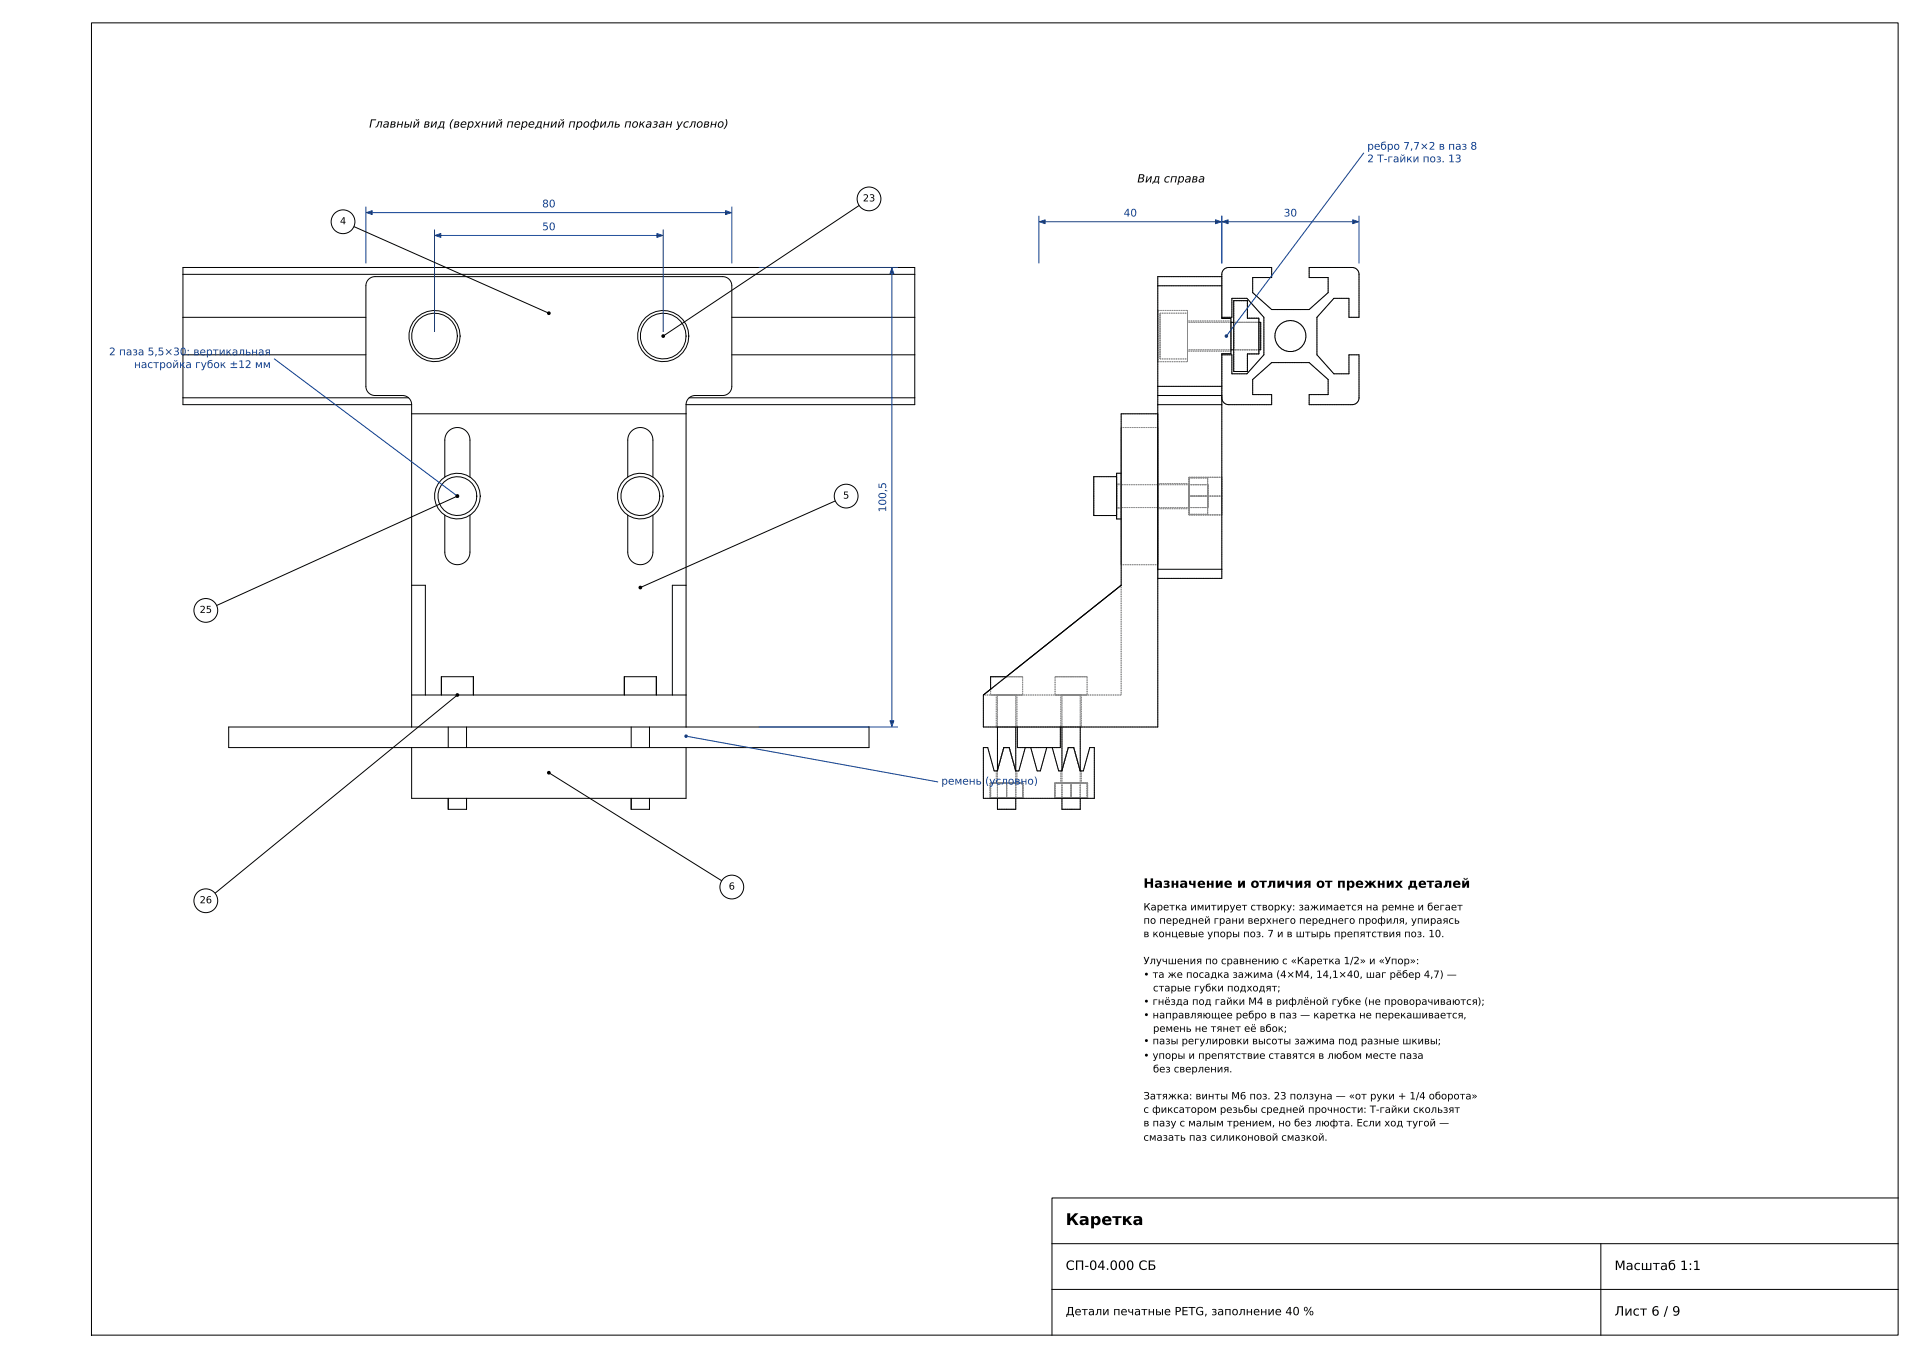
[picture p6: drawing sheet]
<svg xmlns="http://www.w3.org/2000/svg" width="420mm" height="297mm" viewBox="0 0 420 297" stroke-linecap="round" stroke-linejoin="round" font-family="sans-serif">
<g fill="none" stroke="#000" stroke-width=".22">
<path d="M20 5h395v287h-395zM40 60v-1.5h160v1.5M40 60v27M40 60h160M75 48.5l45 20M200 60v27M267.6 58.9l.9-.4h9.5v2.2h-4.1v3.3l4.1 3.7h8.2l4.2-3.7v-3.3h-4.2v-2.2h9.5l1 .5 .4 .9v9.5h-2.2v-4.1h-3.3l-3.7 4.1v8.2l3.7 4.2h3.3v-4.2h2.2v9.5l-.4 1-1 .4h-9.5v-2.2h4.2v-3.3l-4.2-3.7h-8.2l-4.1 3.7v3.3h4.1v2.2h-9.5l-1-.5-.4-.9v-9.8h2v-7.6h-2v-9.8zM40 77.6h40M40 69.4h40M160 77.6h40M160 69.4h40M253.1 62.5v22"/>
<path d="M253.1 62.5h14M267.1 60.5h-14v2M267.1 69.4h2.2v-4.1h3.3l3.7 4.1v8.2l-3.7 4.2h-3.3v-4.2h-2.2M269.1 70.5h.6M269.1 76.5h.6M269.7 65.7h3v3.9h2.5v7.8h-2.5v3.8h-3zM275.2 70.5h.4v6h-.4M40 87v1.5h50M40 87h49.3M90 88.5a2 2 0 0 0-2-2h-6a2 2 0 0 1-2-2v-22a2 2 0 0 1 2-2h76a2 2 0 0 1 2 2v22a2 2 0 0 1-2 2h-6a2 2 0 0 0-2 2M90 88.5v70.5M90 90.5h60"/>
<path d="M150 88.5v70.5M150.7 87h49.3M200 87v1.5h-50M253.1 84.5v2M253.1 86.5v2M253.1 86.5h14v2M253.1 88.5v70.5h-38.1v-7M253.1 90.5h-8v37.5l-30.1 24M253.1 88.5h14M253.1 84.5h14M267.1 88.5v36M97.2 112.7v8.1a2.75 2.75 0 0 0 2.8 2.7 2.75 2.75 0 0 0 2.8-2.7v-8.1"/>
<path d="M97.2 104.3v-8a2.75 2.75 0 0 1 2.8-2.8 2.75 2.75 0 0 1 2.8 2.8v8M137.2 112.7v8.1a2.75 2.75 0 0 0 2.8 2.7 2.75 2.75 0 0 0 2.7-2.7v-8.1M137.2 104.3v-8a2.75 2.75 0 0 1 2.8-2.8 2.75 2.75 0 0 1 2.7 2.8v8M244.1 104.3h-5v8.5h5M245.1 103.5h-1v10h1M90 128h3v24M150 128h-3v24M253.1 124.5h14M267.1 124.5v2h-14M50 159h140v4.5h-140zM90 152h60M96.5 152v-4h7v4"/>
<path d="M98 159v4.5M102 159v4.5M136.5 152v-4h7v4M138 159v4.5M142 159v4.5M218.1 159v9.5M220 148h-3.4v2.7l-1.6 1.3M222.1 159v9.6M222.4 159v4.5h9.4v-4.5M232.2 159v9.5M236.2 159v9.6M90 163.5v11.1h60v-11.1"/>
<path d="M98 174.6v2.4h4v-2.4M138 174.6v2.4h4v-2.4M218.1 174.6v2.4h4v-2.4M222.1 168.6l-1.4-5.1h-1.2l-1.4 5.1h-.7l-1.4-5.1h-1v11.1h24.3v-11.1h-1l-1.4 5.1h-.7M224.2 163.5l-1.4 5.1h-.7M225.4 163.5l1.4 5.1h.7l1.4-5.1M230.1 163.5l1.4 5.1h.7l1.4-5.1h1.2l1.4 5.1M232.2 174.6v2.4h4v-2.4M230 272h185M350 272v20M415 262h-185v30M230 282h185"/>
<circle cx="95" cy="73.5" r="5"/>
<circle cx="95" cy="73.5" r="5.6"/>
<circle cx="145" cy="73.5" r="5"/>
<circle cx="145" cy="73.5" r="5.6"/>
<circle cx="282.1" cy="73.5" r="3.4"/>
<circle cx="100" cy="108.5" r="5"/>
<circle cx="100" cy="108.5" r="4.3"/>
<circle cx="140" cy="108.5" r="5"/>
<circle cx="140" cy="108.5" r="4.3"/>
</g>
<g fill="none" stroke="#8a8a8a" stroke-width=".22" stroke-dasharray=".2 .2" stroke-linecap="butt">
<path d="M267.1 60v9.4M268.6 58.5l-1 .4-.3 .5-.2 .6M278 58.5v2.2M278 58.5h-9.4M295.6 58.5h-9.4M297.1 60l-.1-.6-.3-.5-1.1-.4M253.1 62.5v-2M253.1 73.5v5.6M253.1 79.1v-11.2M253.1 67.9v5.6M253.1 79.1h6.5M253.1 67.9h6.5"/>
<path d="M253.6 73.5v-5M253.6 68.5v10M253.6 78.5v-5M253.6 78.5h6M253.6 68.5h6M259.6 73.5v-5.6M259.6 67.9v11.2M259.6 79.1v-5.6M259.6 73.5v3.3M259.6 76.8v-6.6M259.6 70.2v3.3M259.6 73.5v-5"/>
<path d="M259.6 68.5v10M259.6 78.5v-5M259.6 73.5v-3M259.6 70.5v6M259.6 76.5v-3M259.6 76.8h9.5M259.6 70.2h9.5M267.1 69.7v-7.2M267.1 62.5h-14M267.1 62.5v-2M267.1 60.5v2M267.1 69.4v-6.9"/>
<path d="M267.1 60.5h-14M267.1 77.6v9.4M267.1 77.6h2.2M269.1 77.3h-2M269.1 77.3v-7.6M269.1 69.7h-2M269.1 73.5v3.3M269.1 76.8v-6.6M269.1 70.2v3.3M269.1 70.5h-9.5M269.1 76.5h-9.5M269.3 77.6v4.2"/>
<path d="M269.3 65.3v4.1M269.3 69.4h-2.2M269.7 65.7v15.5M269.7 70.5v6M269.7 76.5v-6M269.7 70.5h5.5M272.6 65.3h-3.3M272.7 65.7h-3M272.7 69.6v-3.9M273.9 64l4.1 3.7M273.9 60.7v3.3M275.2 69.6h-2.5"/>
<path d="M275.2 77.4v-7.8M275.2 77.4h-2.5M275.2 70.5v6M275.2 76.5v-6M275.2 76.5h-5.5M275.2 70.5h-5.5M275.6 73.5v-3M275.6 70.5v6M275.6 76.5v-3M275.6 70.5h-16M275.6 76.5h-16M276.3 77.6v-8.2"/>
<path d="M276.3 69.4l-3.7-4.1M278 79.3l-4.1 3.7M278 67.7h8.2M278 60.7h-4.1M282.1 70.1a3.4 3.4 0 0 0-3 4.9 3.4 3.4 0 0 0 5.7 .6 3.4 3.4 0 0 0-1.9-5.4l-.8-.1M286.2 79.3h-8.2M286.2 60.7v-2.2M286.2 67.7l4.2-3.7M287.9 77.6l3.7 4.2M287.9 69.4v8.2M290.4 60.7h-4.2M290.4 64v-3.3"/>
<path d="M291.6 65.3l-3.7 4.1M294.9 77.6h2.2M294.9 65.3h-3.3M294.9 69.4v-4.1M297.1 69.4h-2.2M297.1 69.4v-9.4M245.1 96.3v24.5M245.1 96.3v-2.8M245.1 93.5v2.8M245.1 93.5h8M253.1 84.5v-22M253.1 84.5v2"/>
<path d="M253.1 86.5v2M253.1 90.5v68.5M253.1 90.5h-8M253.1 96.3v24.5M253.1 96.3v-2.8M253.1 93.5v2.8M267.1 84.5h-14M267.1 84.5v-7.2M267.1 84.5v2M267.1 86.5h-14M267.1 84.5v-6.9M267.1 86.5v2"/>
<path d="M267.1 87l.2 .6 .3 .5 1 .4M268.6 88.5h9.4M269.3 81.8h3.3M272.6 81.8l3.7-4.2M272.7 81.2h-3M272.7 81.2v-3.8M273.9 83v3.3M273.9 86.3h4.1M278 86.3v2.2M286.2 88.5h9.4M286.2 88.5v-2.2M286.2 86.3h4.2"/>
<path d="M290.4 86.3v-3.3M290.4 83l-4.2-3.7M291.6 81.8h3.3M294.9 81.8v-4.2M297.1 87v-9.4M297.1 87l-.1 .6-.3 .5-1.1 .4M239.1 108.5v-4.2M239.1 104.3v8.5M239.1 112.8v-4.3M239.1 112.8h5M239.1 104.3h5M244.1 108.5v-4.2"/>
<path d="M244.1 104.3v8.5M244.1 112.8v-4.3M244.1 108.5v-2.5M244.1 106v5M244.1 111v-2.5M244.1 108.5v-5M244.1 103.5v10M244.1 113.5v-5M244.1 108.5v-2.7M244.1 105.8v5.3M244.1 111.1v-2.6M244.1 113.5h1"/>
<path d="M244.1 103.5h1M244.1 111.1h1M244.1 105.8h1M245.1 108.5v-5M245.1 103.5v10M245.1 113.5v-5M245.1 108.5v-2.7M245.1 105.8v5.3M245.1 111.1v-2.6M253.1 108.5v-2.7M253.1 105.8v5.4M253.1 111.2v-2.7"/>
<path d="M253.1 111.2h6.8M253.1 105.8h6.8M259.9 108.5v2.7M259.9 111.2v-5.4M259.9 105.8v2.7M259.9 108.5v-4.1M259.9 112.6v-4.1M259.9 104.4v4.1M259.9 108.5v4.1M260 108.5v-4M260 104.5v4M260 108.5v4"/>
<path d="M260 112.5v-4M260 108.5v-2.5M260 106v5M260 111v-2.5M260 111h4M260 106h4M264 108.5h-4M264 104.5h-4M264 108.5v-4M264 104.5v4M264 112.5h-4M264 108.5v4"/>
<path d="M264 112.5v-4M264 108.5v-2.5M264 106v5M264 111v-2.5M264.1 108.5v-2.5M264.1 106v5M264.1 111v-2.5M264.1 106h-20M264.1 111h-20M267.1 108.5v-4.1M267.1 112.6v-4.1M267.1 104.4v4.1"/>
<path d="M267.1 108.5v4.1M267.1 108.5h-7.2M267.1 104.4h-7.2M267.1 112.6h-7.2M245.1 128v-37.5M245.1 128v24M245.1 120.8v2.7M245.1 123.5v-2.7M245.1 120.8v-24.5M245.1 123.5h8M253.1 124.5v-36M253.1 124.5v2"/>
<path d="M253.1 126.5v-2M253.1 120.8v2.7M253.1 123.5v-2.7M253.1 120.8v-24.5M267.1 124.5v-36M267.1 124.5v2M267.1 126.5h-14M215 152l30.1-24M215 159v-7M216.6 150.7l3.4-2.7M216.6 152h3.5M216.6 148h3.5"/>
<path d="M216.6 148v4M216.6 150.7v1.3M217.8 159h4.5M217.8 152h4.5M217.8 152v7M218.1 152h2M218.1 159v-7M220 148h.1M220.1 159h-2.3M220.1 152h-2.3M220.1 152h3.5M220.1 148h3.5"/>
<path d="M220.1 152h2M222.1 152h-4M222.1 159v-7M222.3 159h-2.2M222.3 152h-2.2M222.3 152v7M223.6 152h-7M223.6 148h-7M223.6 148v4M230.7 152h3.5M230.7 148h3.5M230.7 148v4"/>
<path d="M231.8 159h-9.4M231.9 159h4.5M231.9 152h4.5M231.9 152v7M232.2 152h2M232.2 159v-7M234.2 159h-2.3M234.2 152h-2.3M234.2 152h3.5M234.2 148h3.5M234.2 152h2M236.2 152h-4"/>
<path d="M236.2 159v-7M236.4 159h-2.2M236.4 152h-2.2M236.4 152v7M237.7 152h-7M237.7 148h-7M237.7 148v4M245.1 152h-30.1M253.1 159h-38.1M215 174.6v-11.1M216 163.5h-1M216.5 174.6h3.6"/>
<path d="M216.5 174.6v-3.4M216.5 171.2h3.6M216.6 174.5v-3.2M216.6 174.5h3.5M216.6 171.3h3.5M217.4 168.6l-1.4-5.1M217.8 168.6h.3M217.8 171.2h4.5M217.8 168.6v2.6M218.1 168.6h-.7M218.1 168.6l1.4-5.1M218.1 168.6h-.3"/>
<path d="M218.1 177h2M218.1 174.5h2M218.1 171.3h2M218.1 177v-25M218.1 171.3v3.2M218.1 174.6v-6.1M219.5 163.5l-1.4 5.1M219.5 163.5h1.2M220.1 174.6h-3.6M220.1 174.6h3.6M220.1 174.6v-3.4M220.1 171.2h-3.6"/>
<path d="M220.1 171.2h3.6M220.1 171.2h-2.3M220.1 163.5h-.6M220.1 177h2M220.1 174.5v-3.2M220.1 174.5h3.5M220.1 171.3h3.5M220.1 174.5h-3.5M220.1 171.3h-3.5M220.1 174.5h2M220.1 171.3h2M220.7 163.5h-1.2"/>
<path d="M220.7 163.5l1.4 5.1M220.7 163.5h-.6M222.1 168.6l-1.4-5.1M222.1 168.6h.2M222.1 177h-4M222.1 174.5h-4M222.1 171.3h-4M222.1 177v-25M222.1 171.3v3.2M222.1 174.6v-6M222.3 168.6h-.2M222.3 171.2h-2.2"/>
<path d="M222.3 168.6v2.6M222.4 163.5v-4.5M222.8 168.6h-.7M223.6 174.5v-3.2M223.6 174.5h-3.5M223.6 171.3h-3.5M223.7 174.6h-3.6M223.7 171.2h-3.6M223.7 174.6v-3.4M224.2 163.5l-1.4 5.1M225.4 163.5h-1.2M226.8 168.6l-1.4-5.1"/>
<path d="M227.5 168.6h-.7M228.9 163.5l-1.4 5.1M230.1 163.5h-1.2M230.6 174.6h3.6M230.6 174.6v-3.4M230.6 171.2h3.6M230.7 174.5v-3.2M230.7 174.5h3.5M230.7 171.3h3.5M231.5 168.6l-1.4-5.1M231.8 163.5h-9.4M231.8 163.5v-4.5"/>
<path d="M231.9 168.6h.3M231.9 171.2h4.5M231.9 168.6v2.6M232.2 168.6h-.7M232.2 168.6l1.4-5.1M232.2 168.6h-.3M232.2 177h2M232.2 174.5h2M232.2 171.3h2M232.2 177v-25M232.2 171.3v3.2M232.2 174.6v-6.1"/>
<path d="M233.6 163.5l-1.4 5.1M233.6 163.5h1.2M234.2 174.6h-3.6M234.2 174.6h3.6M234.2 174.6v-3.4M234.2 171.2h-3.6M234.2 171.2h3.6M234.2 171.2h-2.3M234.2 163.5h-.6M234.2 177h2M234.2 174.5v-3.2M234.2 174.5h3.5"/>
<path d="M234.2 171.3h3.5M234.2 174.5h-3.5M234.2 171.3h-3.5M234.2 174.5h2M234.2 171.3h2M234.8 163.5h-1.2M234.8 163.5l1.4 5.1M234.8 163.5h-.6M236.2 168.6l-1.4-5.1M236.2 168.6h.2M236.2 177h-4M236.2 174.5h-4"/>
<path d="M236.2 171.3h-4M236.2 177v-25M236.2 171.3v3.2M236.2 174.6v-6M236.4 168.6h-.2M236.4 171.2h-2.2M236.4 168.6v2.6M236.9 168.6h-.7M237.7 174.5v-3.2M237.7 174.5h-3.5M237.7 171.3h-3.5M237.8 174.6h-3.6"/>
<path d="M237.8 171.2h-3.6M237.8 174.6v-3.4M238.3 163.5l-1.4 5.1M239.3 174.6h-24.3M239.3 163.5v11.1M239.3 163.5h-1"/>
</g>
<g fill="none" stroke="#0b3d91" stroke-width=".22">
<path d="M298.1 33.5l-30 40M80 45.3v12.2M80.1 46.5h79.8M95 50.3v22.2M95.1 51.5h49.8M145 50.3v22.2M160 45.3v12.2M166 58.5h30.2M195 58.6v100.3M227.1 47.3v10.2M227.3 48.5h39.7M267.1 47.3v10.2"/>
<path d="M267.3 48.5h29.7M297.1 47.3v10.2M60 78.5l40 30M166 159h30.2M150 161l55 10"/>
</g>
<g fill="#0b3d91" stroke="#0b3d91" stroke-width=".22">
<path d="M158.6 46.1l1.3 .4-1.3 .4z"/>
<path d="M80.1 46.5l1.3-.4v.8z"/>
<path d="M143.6 51.1l1.3 .4-1.3 .4z"/>
<path d="M95.1 51.5l1.3-.4v.8z"/>
<path d="M195 58.6l.4 1.3h-.8z"/>
<path d="M194.6 157.6h.8l-.4 1.3z"/>
<path d="M295.8 48.1l1.2 .4-1.2 .4z"/>
<path d="M267.3 48.5l1.2-.4v.8z"/>
<path d="M227.3 48.5l1.2-.4v.8z"/>
<path d="M265.8 48.1l1.2 .4-1.2 .4z"/>
</g>
<g fill="#0b3d91" stroke="#0b3d91" stroke-width=".35">
<circle cx="100" cy="108.5" r=".21"/>
<circle cx="150" cy="161" r=".21"/>
<circle cx="268.1" cy="73.5" r=".21"/>
</g>
<circle cx="120" cy="68.5" r=".23" fill="#000" stroke="#000" stroke-width=".35"/>
<circle cx="75" cy="48.5" r="2.6" fill="#fff" stroke="#000" stroke-width=".22"/>
<path d="M185 108.5l-45 20" fill="none" stroke="#000" stroke-width=".22"/>
<circle cx="140" cy="128.5" r=".23" fill="#000" stroke="#000" stroke-width=".35"/>
<circle cx="185" cy="108.5" r="2.6" fill="#fff" stroke="#000" stroke-width=".22"/>
<path d="M120 169l40 25" fill="none" stroke="#000" stroke-width=".22"/>
<circle cx="120" cy="169" r=".23" fill="#000" stroke="#000" stroke-width=".35"/>
<circle cx="160" cy="194" r="2.6" fill="#fff" stroke="#000" stroke-width=".22"/>
<path d="M190 43.5l-45 30" fill="none" stroke="#000" stroke-width=".22"/>
<circle cx="145" cy="73.5" r=".23" fill="#000" stroke="#000" stroke-width=".35"/>
<circle cx="190" cy="43.5" r="2.6" fill="#fff" stroke="#000" stroke-width=".22"/>
<path d="M100 108.5l-55 25" fill="none" stroke="#000" stroke-width=".22"/>
<circle cx="100" cy="108.5" r=".23" fill="#000" stroke="#000" stroke-width=".35"/>
<circle cx="45" cy="133.5" r="2.6" fill="#fff" stroke="#000" stroke-width=".22"/>
<path d="M100 152l-55 45" fill="none" stroke="#000" stroke-width=".22"/>
<circle cx="100" cy="152" r=".23" fill="#000" stroke="#000" stroke-width=".35"/>
<circle cx="45" cy="197" r="2.6" fill="#fff" stroke="#000" stroke-width=".22"/>
<text font-size="3.5" x="233" y="267.9">Каретка</text>
<g font-size="2.8">
<text x="250" y="194.2">Назначение и отличия от прежних деталей</text>
<text x="233" y="277.7">СП-04.000 СБ</text>
<text x="353" y="277.8">Масштаб 1:1</text>
<text x="353" y="287.7">Лист 6 / 9</text>
</g>
<g font-size="2.5">
<text x="80.7" y="27.9">Главный вид (верхний передний профиль показан условно)</text>
<text x="248.7" y="39.9">Вид справа</text>
<text x="233" y="287.6">Детали печатные PETG, заполнение 40 %</text>
</g>
<g font-size="2.3" fill="#0b3d91">
<text x="298.9" y="32.7">ребро 7,7×2 в паз 8</text>
<text x="298.9" y="35.5">2 Т-гайки поз. 13</text>
<text x="118.5" y="45.3">80</text>
<text x="245.7" y="47.3">40</text>
<text x="280.7" y="47.3">30</text>
<text x="118.5" y="50.3">50</text>
<text x="23.8" y="77.7">2 паза 5,5×30: вертикальная</text>
<text x="29.3" y="80.5">настройка губок ±12 мм</text>
<text x="193.7" y="112" transform="rotate(-90 193.7 112)">100,5</text>
<text x="205.8" y="171.6">ремень</text>
<text x="215.4" y="171.6">(условно)</text>
</g>
<g font-size="2.2">
<text x="250" y="199.1">Каретка имитирует створку: зажимается на ремне и бегает</text>
<text x="250" y="202">по передней грани верхнего переднего профиля, упираясь</text>
<text x="250" y="205">в концевые упоры поз. 7 и в штырь препятствия поз. 10.</text>
<text x="250" y="210.9">Улучшения по сравнению с «Каретка 1/2» и «Упор»:</text>
<text x="250" y="213.9">• та же посадка зажима (4×М4, 14,1×40, шаг рёбер 4,7) —</text>
<text x="250" y="219.8">• гнёзда под гайки М4 в рифлёной губке (не проворачиваются);</text>
<text x="252.1" y="216.8">старые губки подходят;</text>
<text x="250" y="222.7">• направляющее ребро в паз — каретка не перекашивается,</text>
<text x="252.1" y="225.7">ремень не тянет её вбок;</text>
<text x="250" y="228.4">• пазы регулировки высоты зажима под разные шкивы;</text>
<text x="250" y="231.6">• упоры и препятствие ставятся в любом месте паза</text>
<text x="252.1" y="234.5">без сверления.</text>
<text x="250" y="240.4">Затяжка: винты М6 поз. 23 ползуна — «от руки + 1/4 оборота»</text>
<text x="250" y="243.4">с фиксатором резьбы средней прочности: Т-гайки скользят</text>
<text x="250" y="246.3">в пазу с малым трением, но без люфта. Если ход тугой —</text>
<text x="250" y="249.5">смазать паз силиконовой смазкой.</text>
</g>
<g font-size="2.1">
<text x="188.7" y="44">23</text>
<text x="74.3" y="49">4</text>
<text x="184.3" y="109">5</text>
<text x="43.7" y="134">25</text>
<text x="43.7" y="197.5">26</text>
<text x="159.3" y="194.5">6</text>
</g>
</svg>
